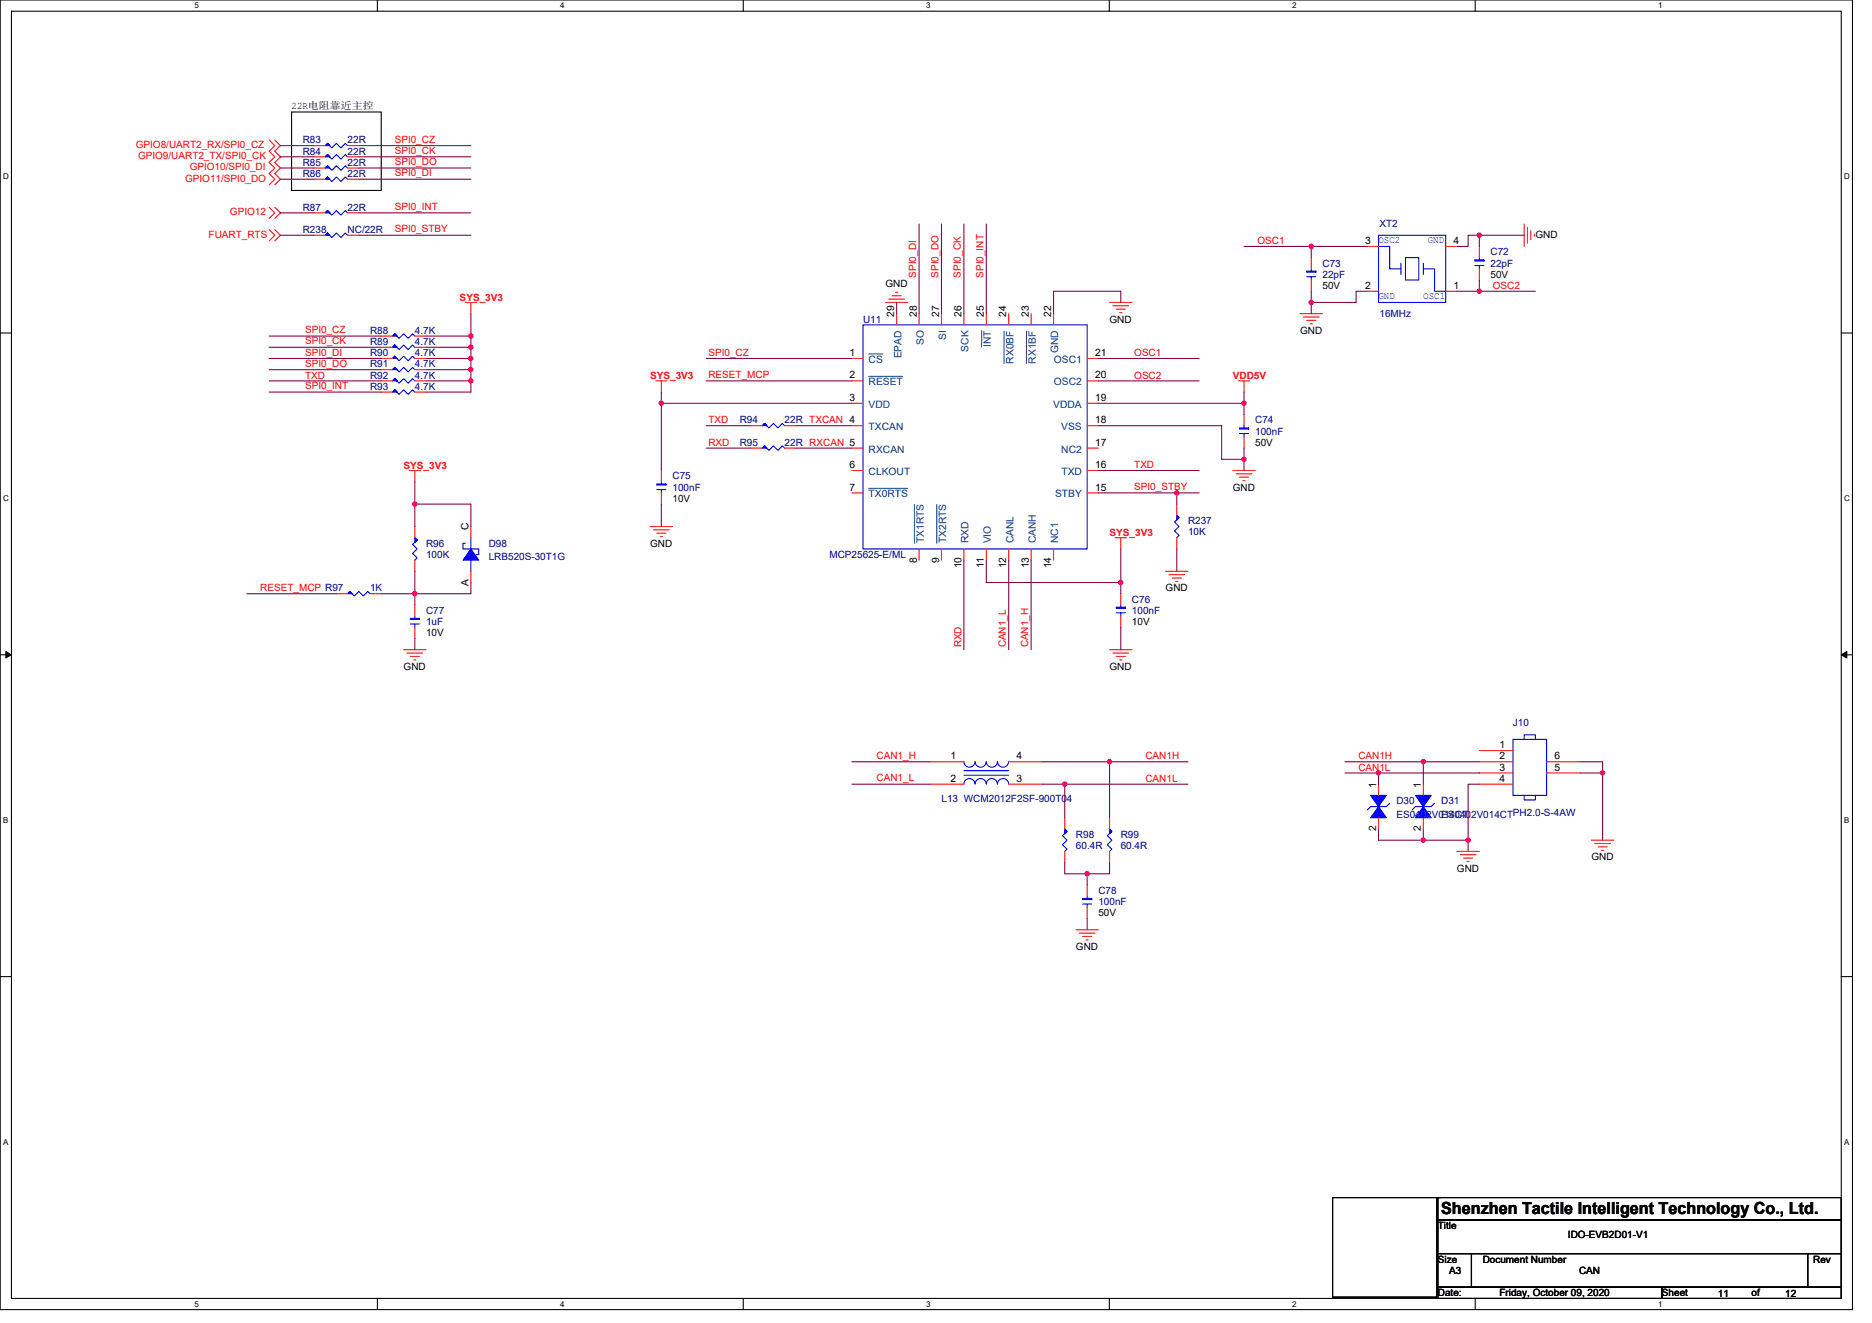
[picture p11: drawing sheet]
<svg xmlns="http://www.w3.org/2000/svg" width="297mm" height="210mm" viewBox="0 0 297 210" stroke-linecap="round" stroke-linejoin="round" font-family="sans-serif">
<path d="M0 0h293.9v207.9h-293.9zM1.8 1.8h290.4v204.3h-290.4z" fill="none" stroke="#000" stroke-width=".17"/>
<g fill="#fff">
<path d="M30.8 .2h.7v1.4h-.7z"/>
<path d="M30.8 206.3h.7v1.4h-.7z"/>
</g>
<path d="M59.9 0v1.8M59.9 206.1v1.8" fill="none" stroke="#000" stroke-width=".17"/>
<g fill="#fff">
<path d="M88.9 .2h.7v1.4h-.7z"/>
<path d="M88.9 206.3h.7v1.4h-.7z"/>
</g>
<path d="M117.9 0v1.8M117.9 206.1v1.8" fill="none" stroke="#000" stroke-width=".17"/>
<g fill="#fff">
<path d="M147 .2h.7v1.4h-.7z"/>
<path d="M147 206.3h.7v1.4h-.7z"/>
</g>
<path d="M176 0v1.8M176 206.1v1.8" fill="none" stroke="#000" stroke-width=".17"/>
<g fill="#fff">
<path d="M205 .2h.7v1.4h-.7z"/>
<path d="M205 206.3h.7v1.4h-.7z"/>
</g>
<path d="M234.1 0v1.8M234.1 206.1v1.8" fill="none" stroke="#000" stroke-width=".17"/>
<g fill="#fff">
<path d="M263.1 .2h.7v1.4h-.7z"/>
<path d="M263.1 206.3h.7v1.4h-.7z"/>
<path d="M.5 27.3h.9v1.4h-.9z"/>
<path d="M292.6 27.3h.9v1.4h-.9z"/>
<path d="M.5 78.4h.9v1.4h-.9z"/>
<path d="M292.6 78.4h.9v1.4h-.9z"/>
</g>
<path d="M0 52.9h1.8M292.2 52.9h1.7" fill="none" stroke="#000" stroke-width=".17"/>
<g fill="#fff">
<path d="M.5 129.5h.8v1.4h-.8z"/>
<path d="M292.6 129.5h.9v1.4h-.9z"/>
</g>
<path d="M0 103.9h1.8M292.2 103.9h1.7" fill="none" stroke="#000" stroke-width=".17"/>
<path d="M.9 103.4l.9 .5-.9 .5zM292.2 103.9l.8-.5v1z" fill="#000" stroke="#000" stroke-width=".16"/>
<g fill="#fff">
<path d="M.5 180.5h.8v1.4h-.8z"/>
<path d="M292.6 180.5h.9v1.4h-.9z"/>
</g>
<path d="M46.3 17.8h14.2v12.4h-14.2zM0 155h1.8M292.2 155h1.7M211.5 190.1h16.5v15.8h-16.5zM228.2 190.1h64v3.5h-64zM228.2 193.6h64v5.4h-64zM228.2 199h5.3v5.3h-5.3zM228.2 190.1h.5M233.5 199h53.3v5.3h-53.3zM286.8 199h5.4v5.3h-5.4zM228.2 204.3h35.5v1.8h-35.5zM263.7 204.3h28.5v1.8h-28.5z" fill="none" stroke="#000" stroke-width=".17"/>
<g fill="none" stroke="#f00" stroke-width=".17">
<path d="M42.7 22.2l.9 .9-.9 .9 .9 .9-.9 .9 .9 .9-.9 .9 .9 .8-.9 .9M42.7 32.9l.9 .9-.9 .9M42.7 36.4l.9 .9-.9 .9M43.6 22.2l.9 .9-.9 .9 .9 .9-.9 .9 .9 .9-.9 .9 .9 .8-.9 .9M43.6 32.9l.9 .9-.9 .9M43.6 36.4l.9 .9-.9 .9M49.8 37.3h1.8M49.8 28.4h1.8M49.8 33.8h1.8M49.8 23.1h1.8M49.8 24.9h1.8M49.8 26.7h1.8"/>
<path d="M55.2 37.3h1.7M55.2 28.4h1.7M55.2 33.8h1.7M55.2 23.1h1.7M55.2 24.9h1.7M55.2 26.7h1.7M217 39.1h1.7M229.4 39.1h1.8M234.7 39.1v1.8M241.8 35.6v3.5M242.4 36.1v2.5M242.9 36.6v1.5"/>
<path d="M243.5 37.2v.3M60.5 55.1h1.8M60.5 56.9h1.8M60.5 58.7h1.8M60.5 53.3h1.8M65.8 55.1h1.8M65.8 56.9h1.8M65.8 58.7h1.8M65.8 53.3h1.8M73.8 48h1.8M74.7 48v1.8M135.2 56.9h1.7"/>
<path d="M140.5 48h3.6M141 47.5h2.5M141.6 46.9h1.4M142.1 46.4h.3M142.3 49.8v1.8M145.8 49.8v1.8M149.4 49.8v1.8M152.9 49.8v1.8M156.5 49.8v1.8M160.1 49.8v1.8M163.6 49.8v1.8M167.2 49.8v1.8"/>
<path d="M172.5 56.9h1.8M176.1 48h3.5M176.6 48.5h2.5M177.1 49.1h1.5M177.7 49.6h.3M206.3 49.8h3.5M206.8 50.3h2.5M207.3 50.8h1.5M207.9 51.4h.3M208.1 40.9v1.8M208.1 44.4v1.8M217 46.2h1.7"/>
<path d="M229.4 46.2h1.8M234.7 42.7v1.7M60.5 60.5h1.8M60.5 62.2h1.8M64.9 74.7h1.8M65.8 74.7v1.8M65.8 60.5h1.8M65.8 62.2h1.8M104.1 60.5h1.7M104.9 60.5v1.7M104.9 74.7v1.8M104.9 78.2v1.8"/>
<path d="M119.2 71.1h1.7M119.2 67.6h1.7M124.5 71.1h1.8M124.5 67.6h1.8M135.2 60.5h1.7M135.2 64h1.7M135.2 67.6h1.7M135.2 71.1h1.7M135.2 74.7h1.7M135.2 78.2h1.7M172.5 78.2h1.8M172.5 74.7h1.8"/>
<path d="M172.5 71.1h1.8M172.5 67.6h1.8M172.5 64h1.8M172.5 60.5h1.8M195.6 74.7h3.6M196.1 75.2h2.5M196.5 60.5h1.8M196.7 75.7h1.4M197.2 76.3h.4M197.4 60.5v1.7M197.4 65.8v1.8M197.4 69.3v1.8"/>
<path d="M53.4 94.2h1.8M58.7 94.2h1.8M65.8 96v1.8M65.8 99.6v1.7M65.8 83.6v1.7M65.8 88.9v1.8M74.7 90.7v1.8M74.7 83.6v1.7M103.2 83.6h3.5M103.7 84.1h2.5M104.2 84.6h1.5M104.8 85.2h.3"/>
<path d="M145.8 87.1v1.8M149.4 87.1v1.8M152.9 87.1v1.8M156.5 87.1v1.8M160.1 87.1v1.8M163.6 87.1v1.8M167.2 87.1v1.8M177 85.3h1.7M177.8 85.3v1.8M177.8 94.2v1.8M177.8 97.8v1.8M185 90.7h3.5"/>
<path d="M185.5 91.2h2.5M186 91.7h1.4M186.6 92.3h.3M186.7 80v1.8M186.7 85.3v1.8M64 103.1h3.6M64.6 103.7h2.5M65.1 104.2h1.4M65.7 104.7h.3M176.1 103.1h3.5M176.6 103.7h2.5M177.1 104.2h1.5"/>
<path d="M177.7 104.7h.3M234.7 119.1h5.4M147.6 120.9h5.3M147.6 124.5h5.3M160.1 124.5h5.3M160.1 120.9h5.3M168.9 129.8v1.8M168.9 135.1v1.8M176.1 129.8v1.8M176.1 135.1v1.8M218.7 124.5v1.7M218.7 129.8v1.8"/>
<path d="M225.8 124.5v1.7M225.8 129.8v1.8M231.2 135.1h3.5M231.7 135.7h2.5M232.2 136.2h1.5M232.8 136.7h.3M234.7 120.9h5.4M234.7 122.7h5.4M234.7 124.5h5.4M245.4 122.7h5.3M245.4 120.9h5.3M252.5 133.3h3.6"/>
<path d="M253 133.9h2.5M253.6 134.4h1.4M254.1 135h.4M170.7 147.6h3.6M171.3 148.1h2.5M171.8 148.6h1.4M172.3 149.2h.4M172.5 140.5v1.7M172.5 144v1.8"/>
</g>
<g fill="none" stroke="#00f" stroke-width=".17">
<path d="M51.6 37.3l.4-.3 .7 .7 .7-.7 .7 .7 .7-.7 .4 .3M51.6 28.4l.4-.3 .7 .7 .7-.7 .7 .7 .7-.7 .4 .3M51.6 33.8l.4-.4 .7 .7 .7-.7 .7 .7 .7-.7 .4 .4M51.6 23.1l.4-.3 .7 .7 .7-.7 .7 .7 .7-.7 .4 .3M51.6 24.9l.4-.4 .7 .8 .7-.8 .7 .8 .7-.8 .4 .4M51.6 26.7l.4-.4 .7 .7 .7-.7 .7 .7 .7-.7 .4 .4M218.7 39.1h1.8v3.6h1.8M218.7 37.3h10.7v10.7h-10.7zM62.3 55.1l.3-.3 .7 .7 .7-.7 .8 .7 .7-.7 .3 .3M62.3 56.9l.3-.4 .7 .8 .7-.8 .8 .8 .7-.8 .3 .4M62.3 58.7l.3-.4 .7 .7 .7-.7 .8 .7 .7-.7 .3 .4M62.3 53.3l.3-.3 .7 .7 .7-.7 .8 .7 .7-.7 .3 .3"/>
<path d="M136.9 51.6h35.6v35.5h-35.6zM207.3 43.9h1.5M208.1 43.9v.5M208.1 42.7v.3M222.3 41.8v1.8M223 40.9h2.1v3.5h-2.1zM225.8 41.8v1.8M225.8 42.7h1.8v3.5h1.8M234 42.1h1.5M234.7 42.1v.6M234.7 40.9v.4M62.3 60.5l.3-.4 .7 .7 .7-.7 .8 .7 .7-.7 .3 .4"/>
<path d="M62.3 62.2l.3-.3 .7 .7 .7-.7 .8 .7 .7-.7 .3 .3M104.2 77.7h1.5M104.9 77.7v.5M104.9 76.5v.3M120.9 71.1l.4-.3 .7 .7 .7-.7 .7 .7 .7-.7 .4 .3M120.9 67.6l.4-.4 .7 .7 .7-.7 .7 .7 .7-.7 .4 .4M196.7 68.8h1.4M197.4 68.8v.5M197.4 67.6v.3M55.2 94.2l.3-.3 .7 .7 .7-.7 .8 .7 .7-.7 .3 .3M65.1 99h1.4M65.8 99v.6"/>
<path d="M65.8 97.8v.3M65.8 85.3l.4 .4-.7 .7 .7 .7-.7 .7 .7 .7-.4 .4M73.8 86.2h-.3v.9h2.5v.9h-.4M74.7 88.9v1.8M74.7 85.3v1.8M177.1 97.3h1.5M177.8 97.3v.5M177.8 96v.4M186.7 81.8l.4 .3-.7 .7 .7 .8-.7 .7 .7 .7-.4 .3M240.1 117.3h5.3v8.9h-5.3zM241.8 117.3v-.7h1.8v.7M152.9 120.9a.88 .88 0 0 0 .9 .9 .88 .88 0 0 0 .9-.9 .89 .89 0 0 0 .9 .9 .89 .89 0 0 0 .9-.9 .89 .89 0 0 0 .9 .9 .89 .89 0 0 0 .9-.9 .89 .89 0 0 0 .8 .9 .89 .89 0 0 0 .9-.9"/>
<path d="M152.9 123h7.2M152.9 122.3h7.2M160 124.4a.88 .88 0 0 0-.8-.8 .88 .88 0 0 0-.9 .8 .89 .89 0 0 0-.9-.8 .89 .89 0 0 0-.9 .8 .89 .89 0 0 0-.9-.8 .89 .89 0 0 0-.9 .8 .89 .89 0 0 0-.9-.8 .89 .89 0 0 0-.9 .8M168.9 131.6l.4 .3-.7 .7 .7 .7-.7 .8 .7 .7-.4 .3M176.1 131.6l.3 .3-.7 .7 .7 .7-.7 .8 .7 .7-.3 .3M220.5 127.5l-.5 .5h-2.5l-.5 .5M227.6 127.5l-.5 .5h-2.5l-.5 .5M241.8 126.2v.8h1.8v-.8M171.8 143.5h1.4M172.5 143.5v.5M172.5 142.2v.4"/>
</g>
<g fill="#00f" stroke="#00f" stroke-width=".17">
<path d="M52 37l.3 .3h-.7l.4-.3 .3 .3z" fill-rule="evenodd"/>
<path d="M65.1 98.1v.2h1.4v-.2z" fill-rule="evenodd"/>
<path d="M225.8 128l1.3 1.8h-2.5z" fill-rule="evenodd"/>
<path d="M224.6 126.2h2.5l-1.3 1.8z" fill-rule="evenodd"/>
<path d="M171.8 142.6v.2h1.4v-.2z" fill-rule="evenodd"/>
<path d="M62.6 54.8l.4 .3h-.7l.3-.3 .4 .3z" fill-rule="evenodd"/>
<path d="M52 28.1l.3 .3h-.7l.4-.3 .3 .3z" fill-rule="evenodd"/>
<path d="M121.3 70.8l.4 .3h-.8l.4-.3 .4 .3z" fill-rule="evenodd"/>
<path d="M65.8 85.3l.4 .4-.4 .4 .4-.4-.4 .4z" fill-rule="evenodd"/>
<path d="M177.1 96.4v.1h1.5v-.1z" fill-rule="evenodd"/>
<path d="M62.6 60.1l.4 .4h-.7l.3-.4 .4 .4z" fill-rule="evenodd"/>
<path d="M218.7 128l1.3 1.8h-2.5z" fill-rule="evenodd"/>
<path d="M217.5 126.2h2.5l-1.3 1.8z" fill-rule="evenodd"/>
<path d="M52 33.4l.3 .4h-.7l.4-.4 .3 .4z" fill-rule="evenodd"/>
<path d="M207.3 43v.2h1.5v-.2z" fill-rule="evenodd"/>
<path d="M52 22.8l.3 .3h-.7l.4-.3 .3 .3z" fill-rule="evenodd"/>
<path d="M186.7 81.8l.4 .3-.4 .4 .4-.4-.4 .4z" fill-rule="evenodd"/>
<path d="M62.6 56.5l.4 .4h-.7l.3-.4 .4 .4z" fill-rule="evenodd"/>
<path d="M168.9 131.6l.4 .3-.4 .4 .4-.4-.4 .4z" fill-rule="evenodd"/>
<path d="M55.5 93.9l.4 .3h-.7l.3-.3 .4 .3z" fill-rule="evenodd"/>
<path d="M52 24.5l.3 .4h-.7l.4-.4 .3 .4z" fill-rule="evenodd"/>
<path d="M62.6 61.9l.4 .3h-.7l.3-.3 .4 .3z" fill-rule="evenodd"/>
<path d="M104.2 76.8v.2h1.5v-.2z" fill-rule="evenodd"/>
<path d="M176.1 131.6l.3 .3-.3 .4 .3-.4-.3 .4z" fill-rule="evenodd"/>
<path d="M196.7 67.9v.2h1.4v-.2z" fill-rule="evenodd"/>
<path d="M62.6 58.3l.4 .4h-.7l.3-.4 .4 .4z" fill-rule="evenodd"/>
<path d="M234 41.3v.1h1.5v-.1z" fill-rule="evenodd"/>
<path d="M74.7 87.1l1.3 1.8h-2.5z" fill-rule="evenodd"/>
<path d="M62.6 53l.4 .3h-.7l.3-.3 .4 .3z" fill-rule="evenodd"/>
<path d="M121.3 67.2l.4 .4h-.8l.4-.4 .4 .4z" fill-rule="evenodd"/>
<path d="M52 26.3l.3 .4h-.7l.4-.4 .3 .4z" fill-rule="evenodd"/>
</g>
<path d="M137.8 56.2h2.3M137.8 59.7h5.4M155.8 52.5v2.6M159.3 52.6v5.1M162.9 52.6v5.1M137.8 77.5h6.2M145.1 80.1v6.1M148.7 80.1v6.1" fill="none" stroke="#004080" stroke-width=".16"/>
<g fill="none" stroke="#800040" stroke-width=".17">
<path d="M44.5 37.3h5.3M44.5 23.1h5.3M44.5 24.9h5.3M44.5 26.7h5.3M44.5 28.4h5.3M44.5 33.8h5.3M56.9 37.3h17.8M56.9 23.1h17.8M56.9 24.9h17.8M56.9 26.7h17.8M56.9 28.4h17.8M56.9 33.8h17.8"/>
<path d="M145.8 35.6v14.2M149.4 35.6v14.2M152.9 35.6v14.2M156.5 35.6v14.2M197.4 39.1h10.7M217 39.1h-8.9v1.8M234.7 37.3h7.1M234.7 37.3h-1.7v1.8h-1.8M234.7 37.3v1.8M42.7 53.3h17.8M42.7 55.1h17.8M42.7 56.9h17.8"/>
<path d="M42.7 58.7h17.8M67.6 53.3h7.1M67.6 55.1h7.1M67.6 56.9h7.1M67.6 58.7h7.1M74.7 49.8v3.5M74.7 53.3v1.8M74.7 55.1v1.8M74.7 56.9v1.8M74.7 58.7v1.8M112.1 56.9h23.1M142.3 48v1.8"/>
<path d="M174.3 56.9h16M177.8 48v-1.8h-10.6v3.6M208.1 46.2v1.8h7.1v-1.8h1.8M208.1 48v1.8M231.2 46.2h3.5M234.7 44.5v1.7h8.9M42.7 60.5h17.8M42.7 62.2h17.8M65.8 76.5v3.5M67.6 60.5h7.1M74.7 60.5v1.7h-7.1M104.9 64h30.3"/>
<path d="M104.9 62.2v12.5M112.1 67.6h7.1M112.1 71.1h7.1M112.1 60.5h23.1M126.3 67.6h8.9M126.3 71.1h8.9M174.3 64h23.1M174.3 74.7h16M174.3 78.2h12.4M174.3 60.5h16M174.3 67.6h19.5v5.3h3.6M190.3 78.2h-3.6v1.8"/>
<path d="M197.4 62.2v1.8M197.4 64v1.8M197.4 71.1v1.8M197.4 72.9v1.8M39.2 94.2h14.2M60.5 94.2h5.3M65.8 80h8.9v3.6M65.8 90.7v3.5M65.8 94.2v1.8M65.8 80v3.6M74.7 92.5v1.7h-8.9M104.9 80v3.6"/>
<path d="M152.9 88.9v14.2M156.5 88.9v3.6h21.3M160.1 88.9v14.2M163.6 88.9v14.2M177.8 87.1v5.4M177.8 99.6v3.5M177.8 92.5v1.7M186.7 87.1v3.6M65.8 101.3v1.8M135.2 124.5h12.4M135.2 120.9h12.4M165.4 120.9h10.7"/>
<path d="M165.4 124.5h3.5M168.9 136.9v1.8h3.6M168.9 124.5v5.3M168.9 124.5h19.6M172.5 138.7v1.8M176.1 136.9v1.8h-3.6M176.1 120.9h12.4M176.1 120.9v8.9M213.4 122.7h5.3M213.4 120.9h12.4M218.7 131.6v1.7h7.1M225.8 131.6v1.7h7.2v1.8"/>
<path d="M234.7 120.9h-8.9v3.6M234.7 124.5h-1.7v8.8M234.7 122.7h-16v1.8M250.7 120.9h3.6v1.8h-3.6M254.3 122.7v10.7M172.5 145.8v1.8"/>
</g>
<g fill="#f0f" stroke="#f0f" stroke-width=".17">
<circle cx="168.9" cy="124.4" r=".35"/>
<circle cx="176" cy="120.9" r=".35"/>
<circle cx="172.5" cy="138.7" r=".35"/>
<circle cx="186.7" cy="78.2" r=".35"/>
<circle cx="104.9" cy="64" r=".35"/>
<circle cx="177.8" cy="92.4" r=".35"/>
<circle cx="197.4" cy="64" r=".35"/>
<circle cx="197.4" cy="72.9" r=".35"/>
<circle cx="74.7" cy="60.4" r=".35"/>
<circle cx="74.7" cy="55.1" r=".35"/>
<circle cx="74.7" cy="53.3" r=".35"/>
<circle cx="74.7" cy="58.7" r=".35"/>
<circle cx="74.7" cy="56.9" r=".35"/>
<circle cx="65.8" cy="80" r=".35"/>
<circle cx="65.8" cy="94.2" r=".35"/>
<circle cx="208.1" cy="39.1" r=".35"/>
<circle cx="208.1" cy="48" r=".35"/>
<circle cx="234.7" cy="46.2" r=".35"/>
<circle cx="234.7" cy="37.3" r=".35"/>
<circle cx="225.8" cy="120.9" r=".35"/>
<circle cx="232.9" cy="133.3" r=".35"/>
<circle cx="218.7" cy="122.7" r=".35"/>
<circle cx="225.8" cy="133.3" r=".35"/>
<circle cx="254.3" cy="122.7" r=".35"/>
</g>
<text font-size="2.6" x="228.7" y="192.7">Shenzhen Tactile Intelligent Technology Co., Ltd.</text>
<g font-size="1.6">
<text x="46.3" y="17.3">22R电阻靠近主控</text>
<text x="216.6" y="38.7">3</text>
<text x="230.6" y="38.7">4</text>
<text x="243.6" y="37.7">GND</text>
<text x="140.5" y="45.5">GND</text>
<text x="209.8" y="45.9">50V</text>
<text x="216.6" y="45.8">2</text>
<text x="230.6" y="45.8">1</text>
<text x="236.5" y="44.1">50V</text>
<text x="141.9" y="50.3" transform="rotate(-90 141.9 50.3)">29</text>
<text x="145.5" y="50.3" transform="rotate(-90 145.5 50.3)">28</text>
<text x="149" y="50.3" transform="rotate(-90 149 50.3)">27</text>
<text x="152.6" y="50.3" transform="rotate(-90 152.6 50.3)">26</text>
<text x="156.1" y="50.3" transform="rotate(-90 156.1 50.3)">25</text>
<text x="159.7" y="50.3" transform="rotate(-90 159.7 50.3)">24</text>
<text x="163.2" y="50.3" transform="rotate(-90 163.2 50.3)">23</text>
<text x="166.8" y="50.3" transform="rotate(-90 166.8 50.3)">22</text>
<text x="176.1" y="51.2">GND</text>
<text x="206.3" y="53">GND</text>
<text x="134.8" y="56.5">1</text>
<text x="173.8" y="56.5">21</text>
<text x="134.8" y="63.6">3</text>
<text x="134.8" y="60.1">2</text>
<text x="173.8" y="63.6">19</text>
<text x="173.8" y="60.1">20</text>
<text x="173.8" y="70.7">17</text>
<text x="173.8" y="67.2">18</text>
<text x="199.2" y="70.8">50V</text>
<text x="134.8" y="74.3">6</text>
<text x="134.8" y="77.9">7</text>
<text x="173.8" y="77.9">15</text>
<text x="173.8" y="74.3">16</text>
<text x="195.6" y="77.9">GND</text>
<text x="106.7" y="79.7">10V</text>
<text x="74.3" y="84.1" transform="rotate(-90 74.3 84.1)">C</text>
<text x="103.2" y="86.8">GND</text>
<text x="145.5" y="89.3" transform="rotate(-90 145.5 89.3)">8</text>
<text x="149" y="89.3" transform="rotate(-90 149 89.3)">9</text>
<text x="74.3" y="93" transform="rotate(-90 74.3 93)">A</text>
<text x="152.6" y="90.2" transform="rotate(-90 152.6 90.2)">10</text>
<text x="156.1" y="90.2" transform="rotate(-90 156.1 90.2)">11</text>
<text x="159.7" y="90.2" transform="rotate(-90 159.7 90.2)">12</text>
<text x="163.2" y="90.2" transform="rotate(-90 163.2 90.2)">13</text>
<text x="166.8" y="90.2" transform="rotate(-90 166.8 90.2)">14</text>
<text x="185" y="93.9">GND</text>
<text x="67.6" y="101">10V</text>
<text x="179.6" y="99.2">10V</text>
<text x="64" y="106.3">GND</text>
<text x="176.1" y="106.3">GND</text>
<text x="237.9" y="118.7">1</text>
<text x="150.8" y="120.5">1</text>
<text x="150.8" y="124.1">2</text>
<text x="161.3" y="124.1">3</text>
<text x="161.3" y="120.5">4</text>
<text x="218.4" y="125" transform="rotate(-90 218.4 125)">1</text>
<text x="225.5" y="125" transform="rotate(-90 225.5 125)">1</text>
<text x="237.9" y="120.5">2</text>
<text x="237.9" y="122.3">3</text>
<text x="237.9" y="124.1">4</text>
<text x="246.7" y="122.3">5</text>
<text x="246.7" y="120.5">6</text>
<text x="218.4" y="132" transform="rotate(-90 218.4 132)">2</text>
<text x="225.5" y="132" transform="rotate(-90 225.5 132)">2</text>
<text x="252.5" y="136.5">GND</text>
<text x="231.2" y="138.3">GND</text>
<text x="174.3" y="145.4">50V</text>
<text x="170.7" y="150.8">GND</text>
<text x="228.2" y="195.1">Title</text>
<text x="248.8" y="196.5">IDO-EVB2D01-V1</text>
<text x="228.2" y="200.4">Size</text>
<text x="229.9" y="202.2">A3</text>
<text x="235.3" y="200.4">Document Number</text>
<text x="250.6" y="202.2">CAN</text>
<text x="287.7" y="200.4">Rev</text>
<text x="228.2" y="205.7">Date:</text>
<text x="237.9" y="205.7">Friday, October 09, 2020</text>
<text x="263.7" y="205.7">Sheet</text>
<text x="272.6" y="205.9">11</text>
<text x="277.9" y="205.7">of</text>
<text x="283.3" y="205.9">12</text>
</g>
<g font-size="1.6" fill="#f00">
<text x="21.5" y="23.5">GPIO8/UART2_RX/SPI0_CZ</text>
<text x="62.6" y="22.6">SPI0_CZ</text>
<text x="21.9" y="25.3">GPIO9/UART2_TX/SPI0_CK</text>
<text x="29.4" y="28.8">GPIO11/SPI0_DO</text>
<text x="30.1" y="27">GPIO10/SPI0_DI</text>
<text x="62.6" y="24.4">SPI0_CK</text>
<text x="62.6" y="26.2">SPI0_DO</text>
<text x="62.6" y="28">SPI0_DI</text>
<text x="36.5" y="34.1">GPIO12</text>
<text x="62.6" y="33.3">SPI0_INT</text>
<text x="33.1" y="37.7">FUART_RTS</text>
<text x="62.6" y="36.9">SPI0_STBY</text>
<text x="199.5" y="38.8">OSC1</text>
<text x="72.9" y="47.7">SYS_3V3</text>
<text x="145.4" y="44.1" transform="rotate(-90 145.4 44.1)">SPI0_DI</text>
<text x="148.9" y="44.1" transform="rotate(-90 148.9 44.1)">SPI0_DO</text>
<text x="152.5" y="44.1" transform="rotate(-90 152.5 44.1)">SPI0_CK</text>
<text x="156" y="44.1" transform="rotate(-90 156 44.1)">SPI0_INT</text>
<text x="236.9" y="45.9">OSC2</text>
<text x="48.4" y="52.9">SPI0_CZ</text>
<text x="48.4" y="54.7">SPI0_CK</text>
<text x="48.4" y="56.4">SPI0_DI</text>
<text x="48.4" y="58.2">SPI0_DO</text>
<text x="112.4" y="56.4">SPI0_CZ</text>
<text x="112.4" y="60">RESET_MCP</text>
<text x="180" y="56.5">OSC1</text>
<text x="48.4" y="61.8">SPI0_INT</text>
<text x="48.4" y="60.1">TXD</text>
<text x="103.2" y="60.2">SYS_3V3</text>
<text x="180" y="60.1">OSC2</text>
<text x="195.6" y="60.2">VDD5V</text>
<text x="112.4" y="67.2">TXD</text>
<text x="112.4" y="70.8">RXD</text>
<text x="64" y="74.4">SYS_3V3</text>
<text x="180" y="77.8">SPI0_STBY</text>
<text x="180" y="74.3">TXD</text>
<text x="176.1" y="85">SYS_3V3</text>
<text x="41.3" y="93.8">RESET_MCP R97</text>
<text x="152.6" y="102.8" transform="rotate(-90 152.6 102.8)">RXD</text>
<text x="159.6" y="102.8" transform="rotate(-90 159.6 102.8)">CAN1_L</text>
<text x="163.1" y="102.8" transform="rotate(-90 163.1 102.8)">CAN1_H</text>
<text x="139.1" y="120.4">CAN1_H</text>
<text x="139.1" y="124">CAN1_L</text>
<text x="181.8" y="124.1">CAN1L</text>
<text x="181.8" y="120.5">CAN1H</text>
<text x="215.5" y="122.3">CAN1L</text>
<text x="215.5" y="120.5">CAN1H</text>
</g>
<g font-size="1.6" fill="#000080">
<text x="48" y="22.8">R83</text>
<text x="55.2" y="22.8">22R</text>
<text x="48" y="28.1">R86</text>
<text x="48" y="24.5">R84</text>
<text x="48" y="26.3">R85</text>
<text x="55.2" y="28.1">22R</text>
<text x="55.2" y="24.5">22R</text>
<text x="55.2" y="26.3">22R</text>
<text x="48" y="33.4">R87</text>
<text x="55.2" y="33.4">22R</text>
<text x="48" y="37">R238</text>
<text x="55.2" y="37">NC/22R</text>
<text x="218.9" y="36.1">XT2</text>
<text x="236.5" y="40.5">C72</text>
<text x="209.8" y="42.3">C73</text>
<text x="209.8" y="44.1">22pF</text>
<text x="236.5" y="42.3">22pF</text>
<text x="58.7" y="53">R88</text>
<text x="65.8" y="53">4.7K</text>
<text x="136.9" y="51.2">U11</text>
<text x="218.9" y="50.3">16MHz</text>
<text x="58.7" y="54.8">R89</text>
<text x="58.7" y="56.5">R90</text>
<text x="58.7" y="58.3">R91</text>
<text x="65.8" y="54.8">4.7K</text>
<text x="65.8" y="56.5">4.7K</text>
<text x="65.8" y="58.3">4.7K</text>
<text x="58.7" y="60.1">R92</text>
<text x="58.7" y="61.9">R93</text>
<text x="65.8" y="60.1">4.7K</text>
<text x="65.8" y="61.9">4.7K</text>
<text x="117.4" y="70.8">R95</text>
<text x="117.4" y="67.2">R94</text>
<text x="124.5" y="70.8">22R RXCAN 5</text>
<text x="124.5" y="67.2">22R TXCAN 4</text>
<text x="199.2" y="67.2">C74</text>
<text x="199.2" y="69">100nF</text>
<text x="106.7" y="76.1">C75</text>
<text x="106.7" y="77.9">100nF</text>
<text x="188.5" y="83.2">R237</text>
<text x="67.6" y="86.8">R96</text>
<text x="67.6" y="88.5">100K</text>
<text x="77.6" y="86.8">D98</text>
<text x="77.6" y="88.9">LRB520S-30T1G</text>
<text x="131.6" y="88.5">MCP25625-E/ML</text>
<text x="188.5" y="85">10K</text>
<text x="58.7" y="93.9">1K</text>
<text x="179.6" y="95.7">C76</text>
<text x="67.6" y="97.4">C77</text>
<text x="67.6" y="99.2">1uF</text>
<text x="179.6" y="97.4">100nF</text>
<text x="240.1" y="115.2">J10</text>
<text x="149.4" y="127.3">L13 WCM2012F2SF-900T04</text>
<text x="221.6" y="127.7">D30</text>
<text x="221.6" y="129.8">ES0402V014CT</text>
<text x="228.7" y="127.7">D31</text>
<text x="228.7" y="129.8">ES0402V014CTPH2.0-S-4AW</text>
<text x="170.7" y="133">R98</text>
<text x="170.7" y="134.8">60.4R</text>
<text x="177.8" y="133">R99</text>
<text x="177.8" y="134.8">60.4R</text>
<text x="174.3" y="141.9">C78</text>
<text x="174.3" y="143.7">100nF</text>
</g>
<g font-size="1.6" fill="#00f">
<text x="218.7" y="38.6">OSC2</text>
<text x="226.6" y="38.6">GND</text>
<text x="218.7" y="47.5">GND</text>
<text x="225.8" y="47.5">OSC1</text>
</g>
<g font-size="1.6" fill="#004080">
<text x="150.1" y="54" transform="rotate(-90 150.1 54)">SI</text>
<text x="137.8" y="57.6">CS</text>
<text x="143" y="56.9" transform="rotate(-90 143 56.9)">EPAD</text>
<text x="146.6" y="54.8" transform="rotate(-90 146.6 54.8)">SO</text>
<text x="153.7" y="55.8" transform="rotate(-90 153.7 55.8)">SCK</text>
<text x="157.2" y="55.1" transform="rotate(-90 157.2 55.1)">INT</text>
<text x="160.8" y="57.7" transform="rotate(-90 160.8 57.7)">RX0BF</text>
<text x="164.4" y="57.7" transform="rotate(-90 164.4 57.7)">RX1BF</text>
<text x="167.2" y="57.6">OSC1</text>
<text x="167.9" y="56.1" transform="rotate(-90 167.9 56.1)">GND</text>
<text x="137.8" y="61.2">RESET</text>
<text x="137.8" y="64.7">VDD</text>
<text x="167.1" y="64.7">VDDA</text>
<text x="167.2" y="61.2">OSC2</text>
<text x="137.8" y="68.3">TXCAN</text>
<text x="137.8" y="71.8">RXCAN</text>
<text x="168.4" y="68.3">VSS</text>
<text x="168.4" y="71.8">NC2</text>
<text x="137.8" y="75.4">CLKOUT</text>
<text x="168.4" y="75.4">TXD</text>
<text x="137.8" y="79">TX0RTS</text>
<text x="167.4" y="79">STBY</text>
<text x="146.6" y="86.2" transform="rotate(-90 146.6 86.2)">TX1RTS</text>
<text x="150.1" y="86.2" transform="rotate(-90 150.1 86.2)">TX2RTS</text>
<text x="153.7" y="86.2" transform="rotate(-90 153.7 86.2)">RXD</text>
<text x="157.2" y="86.2" transform="rotate(-90 157.2 86.2)">VIO</text>
<text x="160.8" y="86.2" transform="rotate(-90 160.8 86.2)">CANL</text>
<text x="164.4" y="86.2" transform="rotate(-90 164.4 86.2)">CANH</text>
<text x="167.9" y="86.2" transform="rotate(-90 167.9 86.2)">NC1</text>
</g>
<g font-size="1.3">
<text x="30.8" y="1.3">5</text>
<text x="88.9" y="1.3">4</text>
<text x="147" y="1.3">3</text>
<text x="205" y="1.3">2</text>
<text x="263.1" y="1.3">1</text>
<text x=".5" y="28.4">D</text>
<text x="292.6" y="28.4">D</text>
<text x=".5" y="79.5">C</text>
<text x="292.6" y="79.5">C</text>
<text x=".5" y="130.6">B</text>
<text x="292.6" y="130.6">B</text>
<text x=".5" y="181.7">A</text>
<text x="292.6" y="181.7">A</text>
<text x="30.8" y="207.4">5</text>
<text x="88.9" y="207.4">4</text>
<text x="147" y="207.4">3</text>
<text x="205" y="207.4">2</text>
<text x="263.1" y="207.4">1</text>
</g>
</svg>
